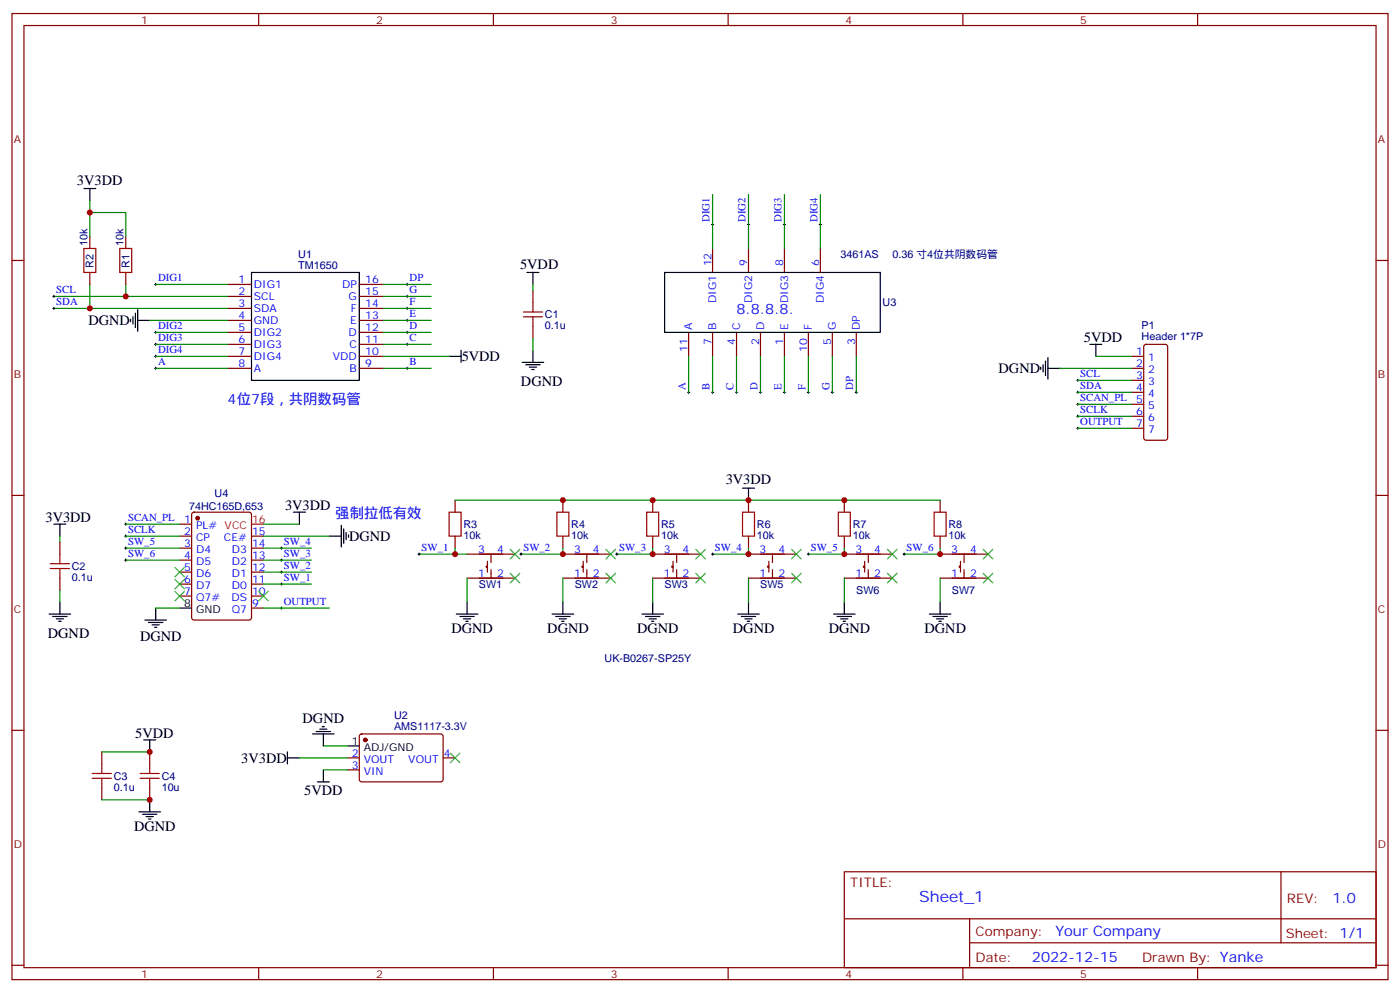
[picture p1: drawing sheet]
<svg xmlns="http://www.w3.org/2000/svg" width="412mm" height="292mm" viewBox="0 0 412 292" stroke-linecap="round" stroke-linejoin="round" font-family="sans-serif">
<g fill="none" stroke="#870000" stroke-width=".35">
<path d="M3.5 4h405.4v284.3h-405.4zM7.1 7.5h398.2v277.3h-398.2zM76.2 4v3.5M145.3 4v3.5M214.5 4v3.5M283.6 4v3.5M352.8 4v3.5M3.5 76.7h3.6M26.5 69.6v3.5M37 69.6v3.5M209.9 73.1v7.1M220.5 73.1v7.1"/>
<path d="M231.1 73.1v7.1M241.7 73.1v7.1M405.3 76.7h3.6M26.5 80.2v3.5M37 80.2v3.5M67 83.7h7.1M67 87.2h7.1M67 90.8h7.1M67 94.3h7.1M67 97.8h7.1M105.8 83.7h7.1M105.8 87.2h7.1"/>
<path d="M105.8 90.8h7.1M105.8 94.3h7.1M105.8 97.8h7.1M157 85.5v3.5M157 96.1v3.5M202.8 97.8v7.1M209.9 97.8v7.1M217 97.8v7.1M224 97.8v7.1M231.1 97.8v7.1M238.1 97.8v7.1M245.2 97.8v7.1"/>
<path d="M252.2 97.8v7.1M67 101.4h7.1M67 104.9h7.1M67 108.4h7.1M105.8 101.4h7.1M105.8 104.9h7.1M105.8 108.4h7.1M333.4 104.9h3.5M333.4 108.4h3.5M333.4 111.9h3.5M333.4 115.5h3.5M333.4 119h3.5"/>
<path d="M337.1 101.6l.5-.2h5.7l.6 .4 .1 27.1-.3 .5-.4 .2h-5.7l-.5-.3-.2-.4v-26.8zM333.4 122.5h3.5M333.4 126h3.5M3.5 145.8h3.6M17.6 159.6v3.5M52.9 154.3h3.5M52.9 157.8h3.5M56.7 150.9l.4-.2h16.3l.6 .5 .1 30.6-.5 .6-16.5 .1-.6-.5-.1-30.6zM74.1 157.8h3.5M134.1 147.2v3.5M134.1 157.8v3.5M165.8 147.2v3.5"/>
<path d="M165.8 157.8v3.5M192.3 147.2v3.5M192.3 157.8v3.5M220.5 147.2v3.5M220.5 157.8v3.5M248.7 147.2v3.5M248.7 157.8v3.5M276.9 147.2v3.5M276.9 157.8v3.5M405.3 145.8h3.6M17.6 170.1v3.6M52.9 161.3h3.5"/>
<path d="M52.9 164.9h3.5M52.9 168.4h3.5M52.9 171.9h3.5M52.9 175.4h3.5M74.1 161.3h3.5M74.1 164.9h3.5M74.1 168.4h3.5M74.1 171.9h3.5M74.1 175.4h3.5M74.1 179h3.5M137.6 170.1h14.1M137.6 163.1h14.1"/>
<path d="M143.6 166.6h-.4v.4h.4M143.6 165.2v3.2M144.6 163.1v2.5M144.6 167.7v2.4M165.8 170.1h14.1M165.8 163.1h14.1M171.8 166.6h-.4v.4h.4M171.8 165.2v3.2M172.9 163.1v2.5M172.9 167.7v2.4M192.3 170.1h14.1M192.3 163.1h14.1"/>
<path d="M198.3 166.6h-.4v.4h.4M198.3 165.2v3.2M199.3 163.1v2.5M199.3 167.7v2.4M220.5 170.1h14.1M220.5 163.1h14.1M226.5 166.6h-.4v.4h.4M226.5 165.2v3.2M227.5 163.1v2.5M227.5 167.7v2.4M248.7 170.1h14.1M248.7 163.1h14.1"/>
<path d="M254.7 166.6h-.3v.4h.3M254.7 165.2v3.2M255.8 163.1v2.5M255.8 167.7v2.4M276.9 170.1h14.1M276.9 163.1h14.1M282.9 166.6h-.3v.4h.3M282.9 165.2v3.2M284 163.1v2.5M284 167.7v2.4M3.5 214.9h3.6M106.1 216.2l.4-.2 23.6 .1 .4 .6v13l-.7 .4h-23.5l-.5-.7v-12.7z"/>
<path d="M405.3 214.9h3.6M30 221.3v3.5M30 231.9v3.5M44.1 221.3v3.5M44.1 231.9v3.5M102.3 223.1h3.5M102.3 226.6h3.5M130.5 223.1h3.6M248.7 256.6h156.6v28.2h-156.6zM377.3 256.6v20.9M248.7 270.4h156.5M285.6 277.5h119.6"/>
<path d="M285.6 270.4v14.1M3.5 284.1h3.6M76.2 284.8v3.5M145.3 284.8v3.5M214.5 284.8v3.5M283.6 284.8v3.5M352.8 284.8v3.5M405.3 284.1h3.6"/>
</g>
<g fill="none" stroke="#000" stroke-width=".35">
<path d="M24.7 55.5h3.5M26.5 55.5v3.5M38.5 93.9v.8M39.2 93.2v2.2M39.9 92.2v4.2M40.6 94.3h3.5M40.6 91.1v6.4M74.1 80.2h31.7v31.7h-31.7zM155.2 80.2h3.5M157 80.2v3.5M195.8 80.2h63.5v17.6h-63.5zM132.3 104.9h3.5"/>
<path d="M135.8 103.1v3.5M153.8 106.6h6.4M154.9 107.4h4.2M155.9 108.1h2.1M156.6 108.8h.7M157 103.1v3.5M306.6 108.1v.7M307.3 107.4v2.1M308 106.3v4.2M308.7 108.4h3.5M308.7 105.2v6.4M321 101.4h3.6"/>
<path d="M322.8 101.4v3.5M15.9 154.3h3.5M17.6 154.3v3.5M86.4 150.7h3.6M88.2 150.7v3.6M97 157.8h3.5M100.5 154.6v6.4M101.2 155.7v4.2M102 156.7v2.2M102.7 157.4v.8M218.7 143.7h3.5M220.5 143.7v3.5"/>
<path d="M17.6 177.2v3.5M45.9 179v3.5M52.9 179h3.5M137.6 177.2v3.5M165.8 177.2v3.5M192.3 177.2v3.5M220.5 177.2v3.5M248.7 177.2v3.5M276.9 177.2v3.5M14.5 180.7h6.3M15.5 181.4h4.3M16.6 182.1h2.1"/>
<path d="M17.3 182.8h.7M42.7 182.5h6.3M43.7 183.2h4.3M44.8 183.9h2.1M45.5 184.6h.7M134.4 180.7h6.4M135.5 181.4h4.2M136.5 182.1h2.1M137.2 182.8h.7M162.6 180.7h6.4M163.7 181.4h4.2M164.7 182.1h2.2"/>
<path d="M165.5 182.8h.7M189.1 180.7h6.3M190.1 181.4h4.3M191.2 182.1h2.1M191.9 182.8h.7M217.3 180.7h6.4M218.4 181.4h4.2M219.4 182.1h2.1M220.1 182.8h.7M245.5 180.7h6.4M246.6 181.4h4.2M247.6 182.1h2.2"/>
<path d="M248.4 182.8h.7M273.8 180.7h6.3M274.8 181.4h4.2M275.9 182.1h2.1M276.6 182.8h.7M42.3 217.8h3.6M44.1 217.8v3.5M92.1 216h6.3M93.1 215.3h4.3M94.2 214.6h2.1M94.9 213.9h.7M95.2 216v3.5"/>
<path d="M102.3 219.5h3.5M40.9 238.9h6.4M42 239.6h4.2M44.1 235.4v3.5M84.7 223.1h3.5M84.7 221.3v3.5M93.5 230.1h3.5M95.2 226.6v3.5M43 240.3h2.2M43.7 241.1h.7"/>
</g>
<g fill="none" stroke="#000" stroke-width=".29">
<path d="M209.5 66.1h.8M209.9 65.7v.7M220.1 66.1h.7M220.5 65.7v.7M230.7 66.1h.7M231.1 65.7v.7M241.3 66.1h.7M241.7 65.7v.7M15.5 90.8h.7M15.5 87.2h.7M15.9 86.9v.7M15.9 90.4v.7"/>
<path d="M45.5 83.7h.7M45.5 97.8h.7M45.9 83.4v.7M45.9 97.5v.7M119.6 83.7h.7M119.6 97.8h.7M119.6 94.3h.7M119.6 90.8h.7M119.6 87.2h.7M119.9 83.4v.7M119.9 86.9v.7M119.9 90.4v.7"/>
<path d="M119.9 93.9v.8M119.9 97.5v.7M45.5 101.4h.7M45.5 104.9h.7M45.5 108.4h.7M45.9 101v.7M45.9 104.5v.7M45.9 108.1v.7M119.6 101.4h.7M119.6 108.4h.7M119.9 101v.7M119.9 108.1v.7"/>
<path d="M202.5 115.5h.7M202.8 115.1v.7M209.5 115.5h.8M209.9 115.1v.7M216.6 115.5h.7M217 115.1v.7M223.7 115.5h.7M224 115.1v.7M230.7 115.5h.7M231.1 115.1v.7M237.8 115.5h.7M238.1 115.1v.7"/>
<path d="M244.8 115.5h.7M245.2 115.1v.7M251.9 115.5h.7M252.2 115.1v.7M317.1 115.5h.8M317.1 111.9h.8M317.1 119h.8M317.5 111.6v.7M317.5 115.1v.7M317.5 118.6v.7M317.1 122.5h.8M317.1 126h.8"/>
<path d="M317.5 122.2v.7M317.5 125.7v.7M36.7 157.8h.7M36.7 154.3h.7M37 153.9v.7M37 157.4v.8M36.7 164.9h.7M36.7 161.3h.7M37 161v.7M37 164.5v.7M82.5 171.9h.8M82.5 168.4h.8"/>
<path d="M82.5 164.9h.8M82.5 161.3h.8M82.5 179h.8M82.9 161v.7M82.9 164.5v.7M82.9 168v.7M82.9 171.6v.7M82.9 178.6v.7M123.1 163.1h.7M123.5 162.7v.7M153.1 163.1h.7M153.5 162.7v.7"/>
<path d="M181.3 163.1h.7M181.7 162.7v.7M209.5 163.1h.8M209.9 162.7v.7M237.8 163.1h.7M238.1 162.7v.7M266 163.1h.7M266.3 162.7v.7"/>
</g>
<g fill="none" stroke="#008700" stroke-width=".35">
<path d="M26.5 59v10.6M209.9 57.3v15.8M220.5 57.3v15.8M231.1 57.3v15.8M241.7 57.3v15.8M26.5 62.5h10.5v7.1M15.9 87.2h21.1M15.9 90.8h10.6M26.5 83.7v7.1h40.5M37 83.7v3.5h30M44.1 94.3h22.9M45.9 97.8h21.1"/>
<path d="M45.9 83.7h21.1M112.9 94.3h14.1M112.9 97.8h14.1M112.9 90.8h14.1M112.9 87.2h14.1M112.9 83.7h14.1M157 83.7v1.8M157 99.6v3.5M45.9 104.9h21.1M45.9 101.4h21.1M45.9 108.4h21.1M112.9 101.4h14.1"/>
<path d="M112.9 108.4h14.1M112.9 104.9h19.4M202.8 104.9v10.6M209.9 104.9v10.6M217 104.9v10.6M224 104.9v10.6M231.1 104.9v10.6M238.1 104.9v10.6M245.2 104.9v10.6M252.2 104.9v10.6M312.2 108.4h21.2M317.5 111.9h15.9"/>
<path d="M317.5 115.5h15.9M317.5 119h15.9M322.8 104.9h10.6M317.5 122.5h15.9M317.5 126h15.9M17.6 157.8v1.8M37 154.3h15.9M37 157.8h15.9M77.6 154.3h10.6M77.6 157.8h19.4M134.1 147.2h142.8M17.6 173.7v3.5"/>
<path d="M37 164.9h15.9M37 161.3h15.9M45.9 179h7M77.6 171.9h14.1M77.6 168.4h14.1M77.6 164.9h14.1M77.6 161.3h14.1M77.6 179h19.4M123.5 163.1h10.6M134.1 161.3v1.8h3.5M137.6 170.1v7.1M165.8 161.3v1.8h-12.3"/>
<path d="M165.8 170.1v7.1M192.3 161.3v1.8h-10.6M192.3 170.1v7.1M220.5 161.3v1.8h-10.6M220.5 170.1v7.1M248.7 161.3v1.8h-10.6M248.7 170.1v7.1M276.9 161.3v1.8h-10.6M276.9 170.1v7.1M95.2 219.5h7.1M30 221.3h14.1M30 235.4h14.1"/>
<path d="M88.2 223.1h14.1M95.2 226.6h7.1"/>
</g>
<g fill="none" stroke="#a10000" stroke-width=".35">
<path d="M24.7 73.1h3.5v7.1h-3.5zM35.3 73.1h3.5v7.1h-3.5zM154.2 91.8h5.6M154.2 93.2h5.6M157 89v2.8M157 93.2v2.9M132.3 150.7h3.5v7.1h-3.5zM164 150.7h3.6v7.1h-3.6zM190.5 150.7h3.5v7.1h-3.5zM218.7 150.7h3.5v7.1h-3.5zM246.9 150.7h3.6v7.1h-3.6zM275.2 150.7h3.5v7.1h-3.5z"/>
<path d="M14.8 165.9h5.7M14.8 167.3h5.7M17.6 163.1v2.8M17.6 167.3v2.8M27.2 229.1h5.6M27.2 227.6h5.6M30 224.8v2.8M30 229.1v2.8M41.3 229.1h5.6M41.3 227.6h5.6M44.1 224.8v2.8M44.1 229.1v2.8"/>
</g>
<g fill="#870000" stroke="#870000" stroke-width=".35">
<circle cx="58.2" cy="152.5" r=".53"/>
<circle cx="107.6" cy="217.8" r=".53"/>
</g>
<path d="M74.1 154.3h3.5" fill="none" stroke="#f00" stroke-width=".35"/>
<g fill="none" stroke="#3c3" stroke-width=".35">
<path d="M51.5 170.5l2.8 2.8M51.5 167l2.8 2.8M51.5 174l2.8 2.8M54.3 170.5l-2.8 2.8M54.3 167l-2.8 2.8M54.3 174l-2.8 2.8M76.2 174l2.8 2.8M79 174l-2.8 2.8M150.3 161.7l2.8 2.8M150.3 168.7l2.8 2.9M153.1 161.7l-2.8 2.8M153.1 168.7l-2.8 2.9"/>
<path d="M178.5 161.7l2.8 2.8M178.5 168.7l2.8 2.9M181.3 161.7l-2.8 2.8M181.3 168.7l-2.8 2.9M205 161.7l2.8 2.8M205 168.7l2.8 2.9M207.8 161.7l-2.8 2.8M207.8 168.7l-2.8 2.9M233.2 161.7l2.8 2.8M233.2 168.7l2.8 2.9M236 161.7l-2.8 2.8M236 168.7l-2.8 2.9"/>
<path d="M261.4 161.7l2.8 2.8M261.4 168.7l2.8 2.9M264.2 161.7l-2.8 2.8M264.2 168.7l-2.8 2.9M289.6 161.7l2.9 2.8M289.6 168.7l2.9 2.9M292.5 161.7l-2.9 2.8M292.5 168.7l-2.9 2.9M132.6 221.7l2.9 2.8M135.5 221.7l-2.9 2.8"/>
</g>
<g fill="#c00">
<circle cx="37" cy="87.2" r=".88"/>
<circle cx="26.5" cy="90.8" r=".88"/>
<circle cx="26.5" cy="62.5" r=".88"/>
<circle cx="165.8" cy="147.2" r=".88"/>
<circle cx="192.3" cy="147.2" r=".88"/>
<circle cx="220.5" cy="147.2" r=".88"/>
<circle cx="248.7" cy="147.2" r=".88"/>
<circle cx="134.1" cy="163.1" r=".88"/>
<circle cx="165.8" cy="163.1" r=".88"/>
<circle cx="192.3" cy="163.1" r=".88"/>
<circle cx="220.5" cy="163.1" r=".88"/>
<circle cx="248.7" cy="163.1" r=".88"/>
<circle cx="276.9" cy="163.1" r=".88"/>
<circle cx="44.1" cy="235.4" r=".88"/>
<circle cx="44.1" cy="221.3" r=".88"/>
</g>
<text font-size="4.6" fill="#00f" x="270.8" y="265.6">Sheet_1</text>
<g font-size="4.2">
<text x="22.7" y="54.4">3V3DD</text>
<text x="153.2" y="79.1">5VDD</text>
<text x="26" y="95.8">DGND</text>
<text x="319.3" y="100.6">5VDD</text>
<text x="136" y="106.3">5VDD</text>
<text x="153.5" y="113.7">DGND</text>
<text x="294.2" y="109.8">DGND</text>
<text x="213.8" y="142.6">3V3DD</text>
<text x="13.4" y="153.6">3V3DD</text>
<text x="84" y="150">3V3DD</text>
<text x="102.8" y="159.2">DGND</text>
<text x="14.1" y="187.8">DGND</text>
<text x="41.3" y="188.6">DGND</text>
<text x="133" y="186.4">DGND</text>
<text x="161.2" y="186.4">DGND</text>
<text x="187.7" y="186.4">DGND</text>
<text x="215.9" y="186.4">DGND</text>
<text x="244.1" y="186.4">DGND</text>
<text x="272.3" y="186.4">DGND</text>
<text x="89.1" y="212.8">DGND</text>
<text x="39.9" y="217.1">5VDD</text>
<text x="71.1" y="224.5">3V3DD</text>
<text x="89.6" y="234">5VDD</text>
<text x="39.5" y="244.6">DGND</text>
</g>
<g font-size="4.2" fill="#00f">
<text x="217" y="92.5">8.8.8.8.</text>
<text x="67" y="119">4位7段，共阴数码管</text>
<text x="98.8" y="152.5">强制拉低有效</text>
<text x="392.5" y="265.8">1.0</text>
<text x="310.9" y="275.4">Your Company</text>
<text x="304" y="283.2">2022-12-15</text>
</g>
<g font-size="3.9" fill="#800">
<text x="250.5" y="261.2">TITLE:</text>
<text x="379.1" y="265.8">REV:</text>
<text x="287.4" y="275.4">Company:</text>
<text x="378.7" y="276">Sheet: 1/1</text>
<text x="287.4" y="283">Date:</text>
<text x="336.4" y="283.1">Drawn By: Yanke</text>
</g>
<g font-size="3.2" fill="#800">
<text x="41.6" y="7">1</text>
<text x="110.8" y="7">2</text>
<text x="179.9" y="7">3</text>
<text x="249.1" y="7">4</text>
<text x="318.2" y="7">5</text>
<text x="4.1" y="42.1">A</text>
<text x="405.9" y="42.1">A</text>
<text x="4.1" y="111.2">B</text>
<text x="405.9" y="111.2">B</text>
<text x="4.1" y="180.4">C</text>
<text x="405.9" y="180.4">C</text>
<text x="4.1" y="249.5">D</text>
<text x="405.9" y="249.5">D</text>
<text x="41.6" y="287.8">1</text>
<text x="110.8" y="287.8">2</text>
<text x="179.9" y="287.8">3</text>
<text x="249.1" y="287.8">4</text>
<text x="318.2" y="287.8">5</text>
</g>
<g font-size="3.2" fill="#00f">
<text x="209" y="65.4" transform="rotate(-90 209 65.4)">DIG1</text>
<text x="219.6" y="65.4" transform="rotate(-90 219.6 65.4)">DIG2</text>
<text x="230.2" y="65.4" transform="rotate(-90 230.2 65.4)">DIG3</text>
<text x="240.8" y="65.4" transform="rotate(-90 240.8 65.4)">DIG4</text>
<text x="46.6" y="82.8">DIG1</text>
<text x="70.3" y="83.4">1</text>
<text x="107.6" y="83.4">16</text>
<text x="120.6" y="82.8">DP</text>
<text x="209.5" y="78.4" transform="rotate(-90 209.5 78.4)">12</text>
<text x="220.1" y="78.4" transform="rotate(-90 220.1 78.4)">9</text>
<text x="230.7" y="78.4" transform="rotate(-90 230.7 78.4)">8</text>
<text x="241.3" y="78.4" transform="rotate(-90 241.3 78.4)">6</text>
<text x="16.6" y="86.4">SCL</text>
<text x="16.6" y="89.9">SDA</text>
<text x="70.3" y="86.9">2</text>
<text x="74.8" y="84.8">DIG1</text>
<text x="74.8" y="88.3">SCL</text>
<text x="100.8" y="84.8">DP</text>
<text x="102.7" y="88.3">G</text>
<text x="107.6" y="86.9">15</text>
<text x="120.6" y="89.9">F</text>
<text x="120.6" y="86.4">G</text>
<text x="211" y="89.1" transform="rotate(-90 211 89.1)">DIG1</text>
<text x="221.5" y="89.1" transform="rotate(-90 221.5 89.1)">DIG2</text>
<text x="232.1" y="89.1" transform="rotate(-90 232.1 89.1)">DIG3</text>
<text x="242.7" y="89.1" transform="rotate(-90 242.7 89.1)">DIG4</text>
<text x="70.3" y="90.4">3</text>
<text x="70.3" y="93.9">4</text>
<text x="74.8" y="91.8">SDA</text>
<text x="74.8" y="95.4">GND</text>
<text x="103.1" y="95.4">E</text>
<text x="103.3" y="91.8">F</text>
<text x="107.6" y="93.9">13</text>
<text x="107.6" y="90.4">14</text>
<text x="120.6" y="93.4">E</text>
<text x="46.6" y="96.9">DIG2</text>
<text x="46.6" y="100.5">DIG3</text>
<text x="70.3" y="97.5">5</text>
<text x="70.3" y="101">6</text>
<text x="74.8" y="98.9">DIG2</text>
<text x="102.7" y="98.9">D</text>
<text x="107.6" y="101">11</text>
<text x="107.6" y="97.5">12</text>
<text x="120.6" y="100.5">C</text>
<text x="120.6" y="96.9">D</text>
<text x="203.9" y="97.1" transform="rotate(-90 203.9 97.1)">A</text>
<text x="209.5" y="101.6" transform="rotate(-90 209.5 101.6)">7</text>
<text x="211" y="97.1" transform="rotate(-90 211 97.1)">B</text>
<text x="216.6" y="101.6" transform="rotate(-90 216.6 101.6)">4</text>
<text x="218" y="97.1" transform="rotate(-90 218 97.1)">C</text>
<text x="223.7" y="101.6" transform="rotate(-90 223.7 101.6)">2</text>
<text x="225.1" y="97.1" transform="rotate(-90 225.1 97.1)">D</text>
<text x="230.7" y="101.6" transform="rotate(-90 230.7 101.6)">1</text>
<text x="232.1" y="97.1" transform="rotate(-90 232.1 97.1)">E</text>
<text x="239.2" y="97.1" transform="rotate(-90 239.2 97.1)">F</text>
<text x="244.8" y="101.6" transform="rotate(-90 244.8 101.6)">5</text>
<text x="246.2" y="97.1" transform="rotate(-90 246.2 97.1)">G</text>
<text x="251.9" y="101.6" transform="rotate(-90 251.9 101.6)">3</text>
<text x="253.3" y="97.1" transform="rotate(-90 253.3 97.1)">DP</text>
<text x="46.6" y="104">DIG4</text>
<text x="46.6" y="107.5">A</text>
<text x="70.3" y="104.5">7</text>
<text x="74.8" y="102.4">DIG3</text>
<text x="74.8" y="105.9">DIG4</text>
<text x="98.1" y="105.9">VDD</text>
<text x="102.9" y="102.4">C</text>
<text x="107.6" y="104.5">10</text>
<text x="120.6" y="107.5">B</text>
<text x="202.5" y="103.6" transform="rotate(-90 202.5 103.6)">11</text>
<text x="237.8" y="103.6" transform="rotate(-90 237.8 103.6)">10</text>
<text x="334.7" y="104.5">1</text>
<text x="338.2" y="106.3">1</text>
<text x="70.3" y="108.1">8</text>
<text x="74.8" y="109.5">A</text>
<text x="103" y="109.5">B</text>
<text x="107.6" y="108.1">9</text>
<text x="318.2" y="111.1">SCL</text>
<text x="334.7" y="108.1">2</text>
<text x="334.7" y="111.6">3</text>
<text x="338.2" y="109.8">2</text>
<text x="338.2" y="113.3">3</text>
<text x="202" y="114.8" transform="rotate(-90 202 114.8)">A</text>
<text x="209" y="114.8" transform="rotate(-90 209 114.8)">B</text>
<text x="216.1" y="114.8" transform="rotate(-90 216.1 114.8)">C</text>
<text x="223.1" y="114.8" transform="rotate(-90 223.1 114.8)">D</text>
<text x="230.2" y="114.8" transform="rotate(-90 230.2 114.8)">E</text>
<text x="237.2" y="114.8" transform="rotate(-90 237.2 114.8)">F</text>
<text x="244.3" y="114.8" transform="rotate(-90 244.3 114.8)">G</text>
<text x="251.4" y="114.8" transform="rotate(-90 251.4 114.8)">DP</text>
<text x="318.2" y="114.6">SDA</text>
<text x="318.2" y="118.1">SCAN_PL</text>
<text x="334.7" y="115.1">4</text>
<text x="334.7" y="118.6">5</text>
<text x="338.2" y="116.9">4</text>
<text x="318.2" y="121.6">SCLK</text>
<text x="318.2" y="125.2">OUTPUT</text>
<text x="334.7" y="122.2">6</text>
<text x="334.7" y="125.7">7</text>
<text x="338.2" y="120.4">5</text>
<text x="338.2" y="123.9">6</text>
<text x="338.2" y="127.5">7</text>
<text x="37.7" y="153.4">SCAN_PL</text>
<text x="54.3" y="153.9">1</text>
<text x="57.7" y="155.7">PL# VCC</text>
<text x="37.7" y="160.4">SW_5</text>
<text x="37.7" y="156.9">SCLK</text>
<text x="54.3" y="157.4">2</text>
<text x="54.3" y="161">3</text>
<text x="57.7" y="159.2">CP</text>
<text x="66" y="159.2">CE#</text>
<text x="74.3" y="161">14</text>
<text x="74.3" y="157.4">15</text>
<text x="83.6" y="160.4">SW_4</text>
<text x="37.7" y="164">SW_6</text>
<text x="54.3" y="164.5">4</text>
<text x="57.7" y="162.7">D4</text>
<text x="57.7" y="166.3">D5</text>
<text x="68.3" y="166.3">D2</text>
<text x="68.3" y="162.7">D3</text>
<text x="74.3" y="164.5">13</text>
<text x="83.6" y="167.5">SW_2</text>
<text x="83.6" y="164">SW_3</text>
<text x="124.2" y="162.2">SW_1</text>
<text x="140.9" y="162.7">3</text>
<text x="146.4" y="162.7">4</text>
<text x="154.2" y="162.2">SW_2</text>
<text x="169.1" y="162.7">3</text>
<text x="174.6" y="162.7">4</text>
<text x="182.4" y="162.2">SW_3</text>
<text x="195.5" y="162.7">3</text>
<text x="201.1" y="162.7">4</text>
<text x="210.6" y="162.2">SW_4</text>
<text x="223.8" y="162.7">3</text>
<text x="229.3" y="162.7">4</text>
<text x="238.8" y="162.2">SW_5</text>
<text x="252" y="162.7">3</text>
<text x="257.5" y="162.7">4</text>
<text x="267.1" y="162.2">SW_6</text>
<text x="280.2" y="162.7">3</text>
<text x="285.8" y="162.7">4</text>
<text x="54.3" y="168">5</text>
<text x="54.3" y="171.6">6</text>
<text x="57.7" y="169.8">D6</text>
<text x="57.7" y="173.3">D7</text>
<text x="68.3" y="173.3">D0</text>
<text x="68.3" y="169.8">D1</text>
<text x="74.3" y="171.6">11</text>
<text x="74.3" y="168">12</text>
<text x="83.6" y="171">SW_1</text>
<text x="140.9" y="169.8">1</text>
<text x="146.4" y="169.8">2</text>
<text x="169.1" y="169.8">1</text>
<text x="174.6" y="169.8">2</text>
<text x="195.5" y="169.8">1</text>
<text x="201.1" y="169.8">2</text>
<text x="223.8" y="169.8">1</text>
<text x="229.3" y="169.8">2</text>
<text x="252" y="169.8">1</text>
<text x="257.5" y="169.8">2</text>
<text x="280.2" y="169.8">1</text>
<text x="285.8" y="169.8">2</text>
<text x="54.3" y="175.1">7</text>
<text x="57.7" y="176.8">Q7#</text>
<text x="68.2" y="176.8">DS</text>
<text x="74.3" y="178.6">9</text>
<text x="74.3" y="175.1">10</text>
<text x="83.6" y="178.1">OUTPUT</text>
<text x="68.3" y="180.4">Q7</text>
<text x="103.6" y="222.7">2</text>
<text x="103.6" y="226.2">3</text>
<text x="107.1" y="224.5">VOUT</text>
<text x="120.3" y="224.5">VOUT</text>
<text x="130.7" y="222.7">4</text>
<text x="107.1" y="228">VIN</text>
</g>
<g font-size="3.2" fill="#000080">
<text x="25.8" y="72.3" transform="rotate(-90 25.8 72.3)">10k</text>
<text x="36.4" y="72.3" transform="rotate(-90 36.4 72.3)">10k</text>
<text x="87.9" y="75.9">U1</text>
<text x="247.6" y="76">3461AS</text>
<text x="262.9" y="76">0.36 寸4位共阴数码管</text>
<text x="27.6" y="78.8" transform="rotate(-90 27.6 78.8)">R2</text>
<text x="38.2" y="78.8" transform="rotate(-90 38.2 78.8)">R1</text>
<text x="87.9" y="79.1">TM1650</text>
<text x="160.5" y="93.7">C1</text>
<text x="260" y="90.1">U3</text>
<text x="160.5" y="96.8">0.1u</text>
<text x="336.3" y="100.1">Header 1*7P</text>
<text x="336.3" y="96.9">P1</text>
<text x="63.2" y="146.3">U4</text>
<text x="55.7" y="150.1">74HC165D,653</text>
<text x="136.5" y="155.4">R3</text>
<text x="168.3" y="155.4">R4</text>
<text x="194.7" y="155.4">R5</text>
<text x="223" y="155.4">R6</text>
<text x="251.2" y="155.4">R7</text>
<text x="279.4" y="155.4">R8</text>
<text x="136.5" y="158.6">10k</text>
<text x="168.3" y="158.6">10k</text>
<text x="194.7" y="158.6">10k</text>
<text x="223" y="158.6">10k</text>
<text x="251.2" y="158.6">10k</text>
<text x="279.4" y="158.6">10k</text>
<text x="21.2" y="167.8">C2</text>
<text x="21.2" y="170.9">0.1u</text>
<text x="141.1" y="173">SW1</text>
<text x="169.3" y="173">SW2</text>
<text x="195.8" y="173">SW3</text>
<text x="223.9" y="173.1">SW5</text>
<text x="252.2" y="174.8">SW6</text>
<text x="280.4" y="174.8">SW7</text>
<text x="178.1" y="194.8">UK-B0267-SP25Y</text>
<text x="116.1" y="214.8">AMS1117-3.3V</text>
<text x="116.1" y="211.7">U2</text>
<text x="33.5" y="232.7">0.1u</text>
<text x="33.5" y="229.5">C3</text>
<text x="47.6" y="232.7">10u</text>
<text x="47.6" y="229.5">C4</text>
</g>
<text font-size="3.2" fill="#f00" x="74.3" y="153.9">16</text>
<g font-size="3.2">
<text x="54.3" y="178.6">8</text>
<text x="57.7" y="180.4">GND</text>
<text x="103.6" y="219.2">1</text>
<text x="107.1" y="220.9">ADJ/GND</text>
</g>
</svg>
